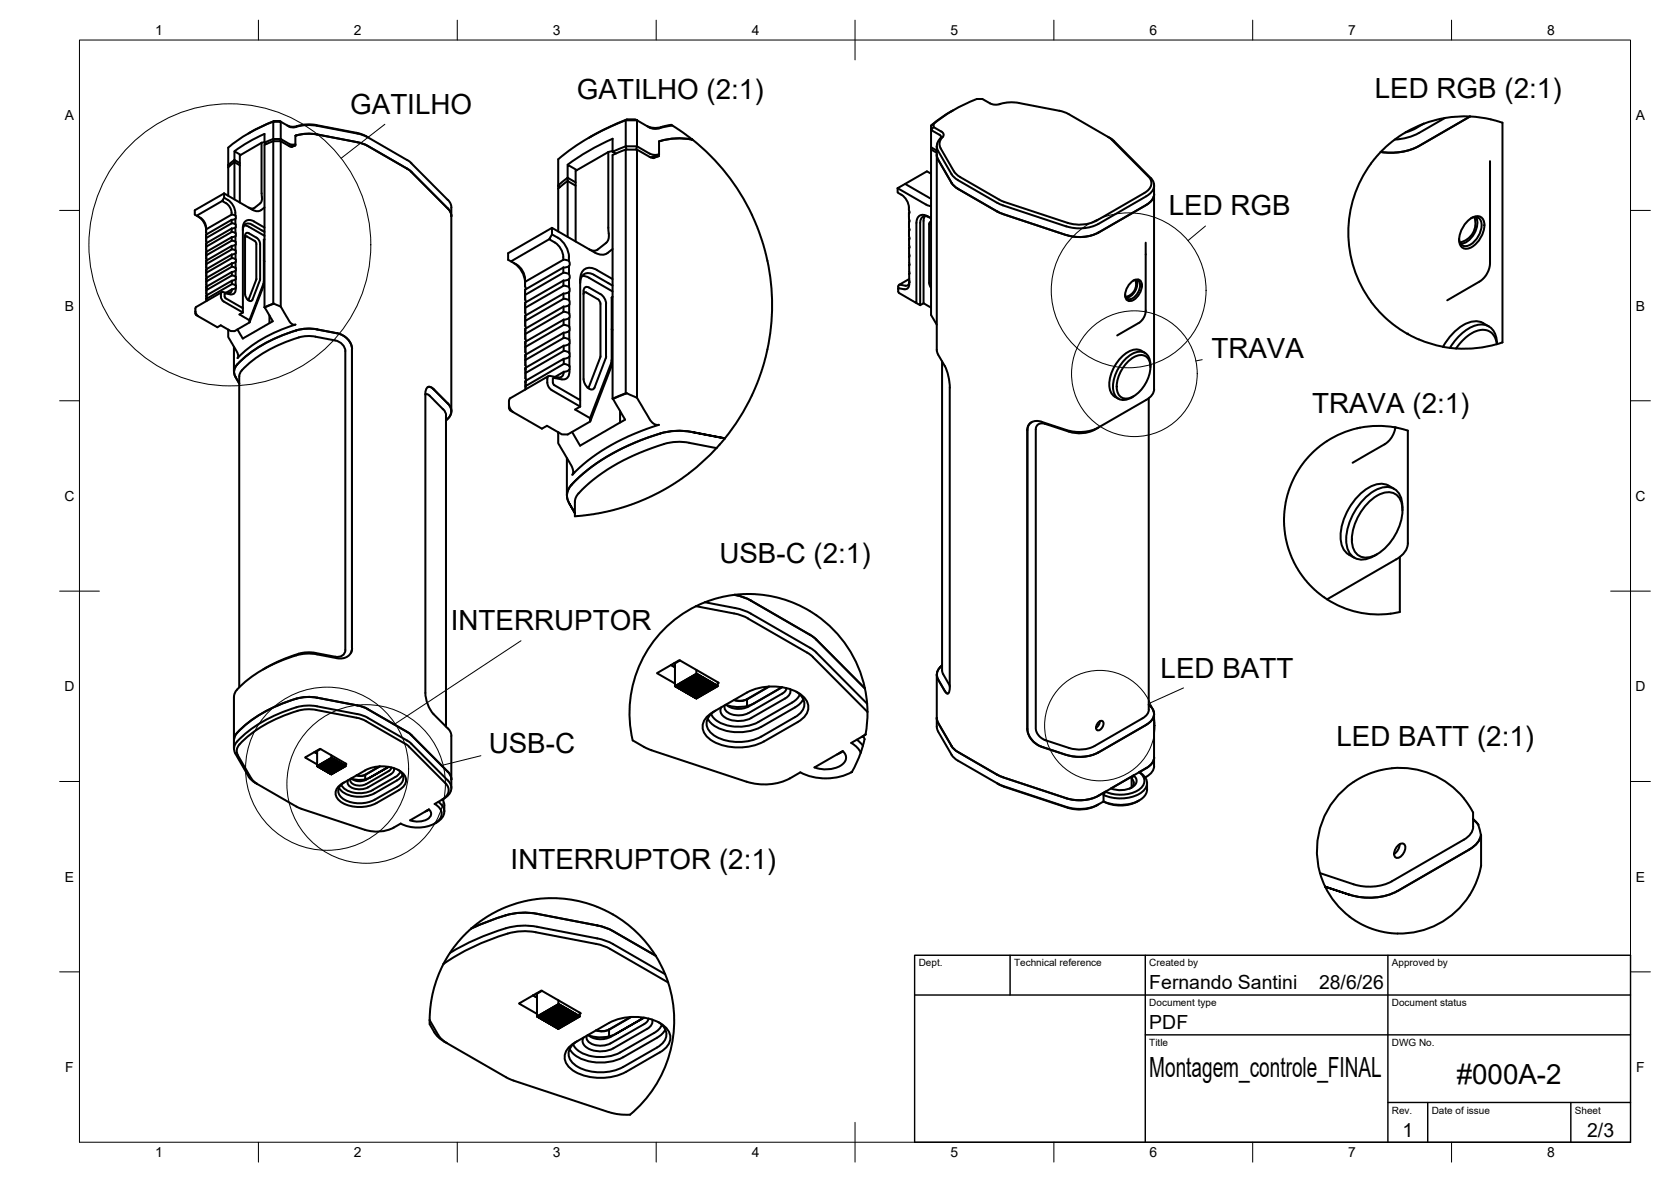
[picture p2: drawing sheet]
<svg xmlns="http://www.w3.org/2000/svg" width="420mm" height="297mm" viewBox="0 0 420 297" stroke-linecap="round" stroke-linejoin="round" font-family="sans-serif">
<!-- layer: Visible -->
<g fill="none" stroke="#000" stroke-width=".51">
<path d="M60.5 38.9l-1.6-.9v2.2M62.9 33.3l-.4 .2M66.5 33.7a38.7 38.7 0 0 0-7.5 4.3M66.5 33.7v2.1M66.5 35.8l.5 .4M66.5 35.7l-.7 .2M68.7 35.5l-2.2 .9v40.8M68.7 30.6a38.6 38.6 0 0 0-11.3 6.5v4.4l1.6-1.3M68.7 35.5h1.9l2.8 1.4 .9-.3M68.7 30.6l.2-.2h1.4l.3 .2zM68.7 30.6v4.3h1.9l-.2 .6M68.7 35.5v40.8"/>
<path d="M68.8 35.5l-.1-.6-2.2 .9M68.9 30.4l-5.9 2.9M70.6 30.6l2.1 1.2a5.2 5.2 0 0 0 3.2-.3l2.3-.1 1.5 .2M70.6 30.6v4.3l2.5 1.4h1.2M70.6 35.5v41.6M72.2 31.5a5.1 5.1 0 0 0 3.9-.1l2.1-.1 1.3 .1 10.7 2.1 2.3 1M74.3 36.3l-1.4 .5M74.3 34.1v2.2M74.3 36.6l-1 .3M74.5 34l-.2 .1M79.7 33.8l11.6 2.3 11.1 6.3M79.7 31.6l10.6 2.1 2.2 .8"/>
<path d="M79.7 33.8l-3-.2-2.2 .4M92.5 34.5l9.9 5.7M154 39l.1 61.3M154 34.9v3.2l.9 .5M154 34.9a57.9 57.9 0 0 0-11.3 6.5M154.1 37.9l-1.1 .3M157.3 37.6h2.9l3.2 1.8a2.27 2.27 0 0 0 2.1-.1l.2-.1M157.3 30.2l.3-.2h2.1l.5 .2zM157.3 37.6v61.2M157.3 37.6l-3.3 1.3M157.5 37.6l-.2-.8-3.3 1.3M157.6 30l-4.6 2-5 2.7"/>
<path d="M159.9 37.6l.3-.8h-2.9v-6.6a57.4 57.4 0 0 0-16.9 9.8v6.6l2.3-1.9M160.2 30.2l3.6 2 .9 .2 1.3-.3M160.2 30.2v6.6l3.6 2 .9 .1 1-.1M160.2 37.6v62.4M162.7 31.7l1.6 .4 1.9-.1M165.7 39.2l-1.5 .5M165.7 38.8l-2.1 .8M166 35.4l-.3 .1v3.3M166.2 32l.3-.1a3.4 3.4 0 0 1 2.6-.3l4.8 3.3M169.1 31.6l-3 .6M173.9 34.9l.2 .2M174.1 35.1a16.7 16.7 0 0 0-8 .3"/>
<path d="M174.1 35.1a53.3 53.3 0 0 1 18.9 52.7M234.1 37.6v41.5l1.4 2.5M234.1 37v.6l1.4 .8M234.1 31.6l.7-.5v.8l-.7 .8zM234.1 32.7l2.4 1.4 .1 .4-.1 .3M234.1 32.7v4.3l1.4 .9M234.8 31.9l1.9 1.1a.84 .84 0 0 1 .3 1.4M235.5 36.7v51.2l.4 1.2M235.5 38.9l.4 1.2M235.9 37.9l3.4 5.9 .8 .9 10.7 6.3M236.3 34.9a2.43 2.43 0 0 0-.4 3M236.4 34.8l-.1 .1"/>
<path d="M237 34.4a2.28 2.28 0 0 0-.5 2.9l3.4 5.8M239.7 27.7l-3.2 2-2.4 1.9M251.5 26.1l-1.2 .2a5.4 5.4 0 0 1-3.3-1.4h-1.4a38 38 0 0 0-10.8 6.2M251.5 26.1l2-.4 2.1 .1 11.8 2.3 1.3 .6 9.9 5.7M278.6 34.4l1 .7M278.6 34.4l.5 .3M279.1 34.7l.8 .5 9.4 9.5a2.76 2.76 0 0 1-1.1 4.6M279.5 35.1l9.2 9.2a2.48 2.48 0 0 1-.9 4.2M347.2 38.2l-1 1.1a29.2 29.2 0 0 0-1.5 36.5M353.4 33.3l-3.5 2.4-2.7 2.5M358 31.1l-2 1.1M358 31.1l-4.6 2.2 2.7-1.1"/>
<path d="M363.3 29.7l-6.5 3.7a14 14 0 0 1-6.1 1.7M363.3 29.7l-2.7 .5-2.6 .9M369.6 29.3l-12.8 7.4a15.5 15.5 0 0 1-9.6 1.5M369.6 29.3a30.7 30.7 0 0 1 7.6 1.4l.6 .1v55.2l-1.4 .5M369.6 29.3h-3.1l-3.2 .4M49.9 54.5l.9 .7 .6 .9 .4 1.6M51.8 57.7v.7M51.8 57.6v.8M51.8 58.4l.2 .5M51.8 59.3h.1M51.8 58.9v1.7M51.8 59.8v.8"/>
<path d="M55.9 50.5l-6.5 3.7a3.4 3.4 0 0 1 2.4 3.4M56.3 48.6v1.1a4.4 4.4 0 0 1 2.9 4.5l-1-.3M56.3 49.7l-.4 .8a3.4 3.4 0 0 1 2.3 3.4M56.3 48.6l-7.3 4.2v1.1l.4 .3M56.3 48.6l7.2 4.1M57.7 41.8l-.3-.3v7.7M58.2 53.9l-6.4 3.7M58.3 56.1l-.1-.8-6.4 3.7v.8M58.3 59.6l-6.5 3.7M58.3 59.6v.9M58.3 56.1l-6.5 3.7M58.3 58.3l.9 .3"/>
<path d="M58.3 56.1l.9 .3M58.9 40.8v9.3M58.9 40.8l1.4 .7M58.9 40.2l.1 .6M58.9 40.2l1.4 .8M59 40.7l-1.6 1.3M59.2 55v1.4M59.2 57.2v1.4M59.2 54.2l.1 .3a.81 .81 0 0 1-1.1 .7M59.2 56.4l.1 .3a.8 .8 0 0 1-1 .7M59.2 59.4v1.4M59.2 59.3l-.9 .3"/>
<path d="M59.2 58.6v.7M61.1 57.8a1.43 1.43 0 0 1 .7-1.5 1.43 1.43 0 0 1 1.6 .2l3.1 1.8M61.4 56.7l.9 .1 4.2 2.5M61.6 59.2v14.7M62.1 59.4l1.9 1.1 .5 .8M62.1 59.4l-.4 .1-.1 .2M62.6 58.6l1.9 1.1M62.6 58.6h-.7l-.3 .6M63.9 55.7l2.6 1.5M63.9 55.7a1.73 1.73 0 0 0-2-.2 1.73 1.73 0 0 0-.8 1.8v20.2l-4.4-2.6-.2-.4M64.5 59.7l.5 .5 .4 1.1-.1 9.1M65.8 48.6v-12.7l-5.5 3.2v11.8"/>
<path d="M65.8 48.6l.1 1a1.65 1.65 0 0 1-.5 1.5l-1.4 1.1a1.32 1.32 0 0 1-1.4 0M66.5 52.1a2.17 2.17 0 0 1-3 .6M102.4 42.4l1 .8M102.4 40.2l1 .8M103.4 43.2l9.2 9.2 .6 .7 .3 1.2M103.4 41l9.2 9.2 .6 .7 .3 1.2M113.5 52.1v51.2M138.8 57.3l10.7 6.1a2.84 2.84 0 0 0 3.3 .2M138.8 57.3v1.6a6.4 6.4 0 0 1 4.2 6.7M138.8 58.9l-.7 1.2a5.2 5.2 0 0 1 3.5 5.2l-9.6 5.5M138.8 57.3l-11 6.3v1.7l.7 .4M140.4 47.4v10.8"/>
<path d="M140.8 47l-.4-.4v.8M142.7 45.5v14M142.7 45.5l2 1.2M142.7 44.7l.1 .8M142.7 44.7l2 1.1M142.7 45.5l-2.3 1.9M145.1 42.8l-2.4-1.4v3.3M225.7 47.3l7.2 4.1 1.2 .4M225.7 47.3v1.1a4.4 4.4 0 0 1 2.8 4.5l.1 .8v-.3M227.6 46.2l6.5 3.7M228.5 53.7l.1 2.2M228.6 55.9v2.2"/>
<path d="M228.6 58v5.9M228.6 59.9v.3M228.7 55.5l-.1 .4M228.7 57.7l-.1 .3M228.7 53.3l-.2 .1M228.7 59.9l-.1 .1M232.5 54.3l-.3 1.2v20.7M233.6 56.3v14.8M233.7 54.6a1.44 1.44 0 0 0-1.6-.1 1.44 1.44 0 0 0-.7 1.5v20.7l-1-.5M234.1 43.7l-1-.6-7.4 4.2M234.1 54.9a2.58 2.58 0 0 0-3-.6l-.4 .4-.3 1.3v20.2l-4.3-2.6M234.1 55.7l-.2 .1-.3 .5"/>
<path d="M235.9 40.1l3.4 5.8 .8 1 10.7 6.3M239.9 43.1l1.4 1.3 10.5 6.1 16.7 5.5a9.7 9.7 0 0 0 7.2-.6l12-6.9M250.8 53.2l1.4 .6M288.2 49.3l-12 7a10.7 10.7 0 0 1-8.1 .6l-15.9-5.3-1.4-.6M290.2 46.6v51.2M290.2 48.8a3.3 3.3 0 0 1-2 2.7l-12 7a10.7 10.7 0 0 1-8.1 .6l-15.9-5.3M368.8 55.7a3.1 3.1 0 0 1 3.5-1.2 3.1 3.1 0 0 1 .7 3.7 6 6 0 0 1-4.2 4.3 1.88 1.88 0 0 1-1.9-2.2 7.1 7.1 0 0 1 1.9-4.6zM369.9 54.8a1.71 1.71 0 0 1 1.9 0 1.71 1.71 0 0 1 .7 1.8 5.7 5.7 0 0 1-4 5.3 1.61 1.61 0 0 1-1.6-1.9M370.7 54.6a4.9 4.9 0 0 1-3.6 6.3M371.1 54.5a5.3 5.3 0 0 1-2.3 6.3l-1.6 .4M374.6 40.5v25.8l-.2 1.3-.8 1.7-1.3 1.3-8.4 4.9M49.1 78.2l.2 .7 .5 .6"/>
<path d="M49.1 77.6v1.2l.3 .4 5.3 3 .8-.4 2.5 1.4h1l3.7-2.2M51.8 60.6l.2 .5M51.8 61.1l6.5-3.7v.9l-6.5 3.7v.8zM51.8 63.6l.1 1.4M51.8 61.4h.1M51.8 62.8l.2 .4M51.9 63.6h.1M51.9 65l.1 .4M51.9 63.3l-.1 .3M51.9 61.1l-.1 .3M51.9 65.5v1.7M51.9 64.2v.8"/>
<path d="M51.9 65.7h.1M51.9 67.2l.1 .4M51.9 67.9h.1M51.9 69.4l.1 .4M51.9 67.7v.2M51.9 65.5v.3M51.9 69.9l6.4-3.7v.8l-6.4 3.7v.9zM51.9 72.1l6.4-3.7v.8l-6.4 3.7zM51.9 70.1h.1M51.9 68.5v.9M51.9 71.6l.1 .4M51.9 72.2h.1"/>
<path d="M51.9 72v1.8M51.9 69.9v.2M51.9 74.4h.1M51.9 74.2l6.4-3.7v.9l-6.4 3.7zM51.9 74.4v1.3M51.9 75.1v.6M51.9 72.9l.1 1.3M51.9 74.2v.2M55.5 73.9a1.8 1.8 0 0 0 .7 1.9l4.9 2.7M55.8 73.4l-6.5 3.7-.2 .5M56 73.4h-.2l-.3 .5M56.5 73.9v.6"/>
<path d="M58.3 61.8v.9l-6.4 3.7v.8M58.3 60.5l-6.5 3.7v-.9M58.3 64.9v-.9l-6.4 3.7v1.7M58.3 61.8l-6.4 3.7M58.3 64.9l-6.4 3.7M58.3 62.7l.9 .2M58.3 60.5h.5a.59 .59 0 0 1 .4 1v2.2M58.3 64.9l.9 .3M58.3 68.3l.9-.3v1.6M58.3 71.4l1 .4M58.3 69.2l1 .4M58.3 72.7l-1.4 .9"/>
<path d="M58.3 72.7a.83 .83 0 0 1-.9 .9l-1.4-.2M59.2 63.7l-.9 .3M59.2 65.9v1.5l-.9-.4M59.2 63.7v1.5M59.2 61.5l-.9 .3M59.2 65.2v.6M59.2 65.8l-.9 .4M59.2 72.4l-.9 .3M59.2 70.2l.1 1.6M59.3 67.3v.7M59.3 69.5v.7l-1 .3M59.3 71.8a1.95 1.95 0 0 1-.9 2.2l-1.8-.3-.1 .2"/>
<path d="M61.1 78.5l-.9 .5 2.5 1.5M61.1 77.5v1M61.6 73.9a1.54 1.54 0 0 0 1.7 1.7l.2-.3M64.5 61.3v8.8M64.5 70.1l-1.9 5.1-.3 .1M65.3 70.4l-1.8 5M66.3 65.6l.2 .1M66.5 60.2h-.2v11.6l-3.6 9.2v-.5l3.6-9.8M66.5 77.2l.1 .1M66.6 77.3l2 3.4-7.6 4.4-1.3-2.3M67.8 79.3v1.9M68.7 76.3l-2.2 .9"/>
<path d="M68.7 76.3h.2M68.9 76.3l.6 .3a2.84 2.84 0 0 1 2 2.1l1.5 2.3 .5 .5 .8 .1a33.9 33.9 0 0 0-14.6 8.4M68.9 76.3l-2.3 .9M129.2 66.1a6.3 6.3 0 0 1 2.8 5.9M129.9 66.5a4.7 4.7 0 0 1 2.1 4.3M132 73.3v2v-1.2M132 72.8l9.6-5.6v1.3l-9.6 5.6zM132 70.8v1.2M132 72l.2 .7M132 73.2h.1M132 72.8v.5M132 76.1l9.7-5.6v1.3l-9.7 5.6z"/>
<path d="M132 76.5l.1 2.1M132 75.3l.2 .7M132.1 76.5h.1M132.1 76.1v.4M132.1 78.6l.1 .6M132.1 79.8v2.1M132.1 77.4v1.2M132.1 79.8h.1M132.1 79.3v.5M138.1 60.1l-9.6 5.6 1.4 .8M141.7 65.3l1.4 .3M141.7 68.5l1.4 .4"/>
<path d="M141.7 73.8v1.3l-9.6 5.6v-1.4M141.7 73.8l-9.6 5.5M141.7 71.8l1.4 .4M141.7 77.1v1.3l-9.6 5.5M141.7 77.1l-9.6 5.5M141.7 75.1l1.4 .4M141.7 78.4l.8 .1 .6 .3M143.1 65.6a1.07 1.07 0 0 1 0 1.3M143.1 70.2l.1 2.4a.94 .94 0 0 1-1.1 1.2h-.4M143.1 66.9v2M143.1 68.9a1.08 1.08 0 0 1 0 1.2M143.1 66.9l-1.4 .3"/>
<path d="M143.1 73.4v2.1M143.1 70.1l-1.4 .4M143.1 75.5l.2 .7-.2 .4M143.1 76.7v2.1M143.1 78.8l.2 .6-.2 .5M143.1 76.6l-1.4 .5M143.1 79.9v2.2M143.1 79.9l-.6 .3-.8 .1M144.7 60.7v-17.8l8.3-4.7v19.1a7.1 7.1 0 0 1-.3 3.4l-.3 .3M146.4 69.4l1.4 .2 6.2 3.6M147.4 73.5l2.9 1.6M147.4 73.5h-.5l-.2 .4"/>
<path d="M148.1 62.6a1.98 1.98 0 0 0 2.2 .1M149.4 69.1l4.6 2.7M149.4 69.1a2.16 2.16 0 0 0-2.5-.2 2.16 2.16 0 0 0-1 2.2M150.3 75.1l.5 .6 .2 .7-.1 13.4M152.4 76.4v13.1M152.4 76.4l-.2-1-.8-1.2-3.2-1.9a.86 .86 0 0 0-1-.1 .86 .86 0 0 0-.5 .9v22.2M152.4 61l-2.1 1.7M154 70.2l-3.9-2.3a2.59 2.59 0 0 0-3-.3 2.59 2.59 0 0 0-1.2 2.7v30.2l-6.5-3.7-.4-.6M154 74.6l-.2 .1v16.6M154 62.6l-1.2 1M226 72.4l1.3 .3M226 72.4l-.1 .2"/>
<path d="M227.6 71.8l-1.3-.3-.4 .2v1.5l.2 .4M228.6 63.8v.7M228.6 62.1v.3M228.6 64.6v2.1M228.6 66.7v4.4M228.6 71.1a1.19 1.19 0 0 1-1.3 1.6M228.6 68.7v.2M228.6 70.9v.1M228.6 70.1l-2.5 1.5M228.6 70.9a.83 .83 0 0 1-.9 .9M228.7 64.3l-.1 .2M228.7 66.5l-.1 .2"/>
<path d="M228.7 62.1h-.1M228.7 68.7h-.1M228.7 70.8l-.1 .1M232.2 76.2l1.9 1.1M232.2 76.2l-.8 .5M233.6 71.1l.5 1.2M284.1 71.3a1.8 1.8 0 0 1 2.7-.7 3.9 3.9 0 0 1-2.8 5.1 1.8 1.8 0 0 1-.9-2.7zM284.9 70.6a1.14 1.14 0 0 1 1.3-.1 1.14 1.14 0 0 1 .5 1.2 3.6 3.6 0 0 1-2.8 3.5 1.1 1.1 0 0 1-1-1.2M285.5 70.4a3.3 3.3 0 0 1-2.5 4.2M285.7 70.4a3.5 3.5 0 0 1-2.5 4.4M288.1 61l-.1 18-.6 1.2-.8 .8-5.7 3.3M344.7 75.8l2.2 2.6 2.3 2.2 2.8 2.2 3.3 1.8a29.3 29.3 0 0 0 7.5 2.5"/>
<path d="M57.4 82.9v.7a3.2 3.2 0 0 0 .9 2.7l1.4 2.4 .2 .5-.2 .8M57.4 82.9h.1M57.5 82.9h-.1M58.8 87.2v6.2M59.2 94.7l1 1.7M59.6 91.6a2.43 2.43 0 0 0-.4 3M79.7 82.8l5 .9M79.7 82.8a12.9 12.9 0 0 0-8 1.2 31.7 31.7 0 0 0-12.1 7.6M84.7 83.7a4.5 4.5 0 0 1 3.8 4M88.5 87.7v75.2M107 99.2l.4-.2 .5 .4 3.5 3.5M107.5 97.3l.7-.1 .8 .6"/>
<path d="M109 97.8l3.6 3.6a2.6 2.6 0 0 1-.4 4.2M109 97.8l.2 .2M109 97.8a1.13 1.13 0 0 0-1.6-.4l-.4 .9v.7v75.1a8.6 8.6 0 0 0 2 5.4l3.9 3.9 .5 .8 .1 .8M132.1 83v2.2M132.1 80.6l.1 1.9M132.1 82.6v.4M132.1 86.3v2.2M132.1 82.6v1.3M132.1 85.9l9.6-5.6v1.3l-9.6 5.6zM132.1 83.9v1.3M132.1 83h.1M132.1 85.2l.1 .6"/>
<path d="M132.1 86.2h.1M132.1 85.9v.4M132.1 89.2l9.6-5.6v1.3l-9.6 5.6v1.3M132.1 89.2v2.6M132.1 87.2l.1 1.9M132.1 89.5h.1M132.1 91.8l.1 .6M132.1 92.4v2.7M132.1 89.2v.3M132.1 95.7l9.7-5.5v1.3l-9.7 5.5zM132.1 96v1.8v-.8M132.1 93.7l.1 1.9"/>
<path d="M132.1 92.7h.1M132.1 96h.1M132.1 95.7v.3M137.9 94.5l-9.6 5.6-.3 .7v1.7l.2 .5 8 4.7 1.3-.7 3.8 2.2h1.4l5.7-3.3M139 95.2v1M139.3 95l1.9 .3M139.3 94.9l-.3 .3M141.7 81.6l.8 .2 .6 .3M141.7 84.9h.5a.96 .96 0 0 1 .9 .4 .96 .96 0 0 1 .1 1.1M141.7 86.9l-9.6 5.5v1.4l9.6-5.6M141.7 86.9v1.3M141.8 88.2l.8 .1 .6 .4"/>
<path d="M141.8 93.4a1.25 1.25 0 0 1-1.5 1.4l-2-.3a.61 .61 0 0 0-.7 .7 2.65 2.65 0 0 0 1.1 2.8l7.2 4.2M141.8 91.5l.8 .1 .6 .4M141.8 93.4l-2.2 1.3M143.1 83.1l.1 2.3M143.1 82.1l.2 .6-.2 .4M143.1 83.1l-.6 .4-.8 .1M143.2 86.4v3.2M143.2 86.4l-.6 .3-.9 .2M143.2 89.6v2.4M143.2 92.9a1.83 1.83 0 0 1-1.9 2.4M143.2 92a.98 .98 0 0 1-.8 1.3l-.6 .1M143.2 89.6l-.6 .4-.8 .2"/>
<path d="M146.7 95.3a2.54 2.54 0 0 0 2.3 2.6l.5-.5M150.9 89.8l-2.8 7.4-.4 .2M152.3 90.1l-2.8 7.3M152.4 89.5l-.1 .5M153.7 91.3l-5.3 13.8v.8l5.3-13.8 .1-.8M153.8 82.7l.2 .2M153.8 90.5l-.1 .7M157.3 98.8h.3M157.3 98.8l-3.3 1.4M157.6 98.8l1 .5a3.2 3.2 0 0 1 2.4 2.1l2.9 4.7 .9 .6 .9 .1a50.4 50.4 0 0 0-21.8 12.5l.2-.9-.3-1-2.4-4.3a4.1 4.1 0 0 1-1-3v-1.5M157.6 98.8l-3.5 1.4M193 87.8l-1.1 4.1-1.1 3.3a53.5 53.5 0 0 1-8.6 15"/>
<path d="M235.9 89.1l1.7 2.9a12.6 12.6 0 0 1 1.2 5.4v75.2v.8l-.3 .8-.6-.1-.3-.5M236.9 90.8v77.6l.1 .8 1.8 3.1M280.3 99.7l.9 .5M283.7 90.8a3.8 3.8 0 0 1 4.6-1.1 4.5 4.5 0 0 1 .5 5.1 8.3 8.3 0 0 1-5.3 5.3 2.47 2.47 0 0 1-2.7-3 9.5 9.5 0 0 1 2.9-6.3zM287.9 88.7a3.6 3.6 0 0 0-5 .2 9.8 9.8 0 0 0-3.8 9.2l.7 1.2 .5 .4M289.3 92.3a3.3 3.3 0 0 0-2.4-3.9 7.2 7.2 0 0 0-5.7 4.1 7.2 7.2 0 0 0-.7 7 2.89 2.89 0 0 0 4.1 .4l.4-.3M290.2 97.8a3.3 3.3 0 0 1-2 2.7M374.3 82a5.4 5.4 0 0 0-7.1 .1 15.2 15.2 0 0 0-4.4 5M376.4 86.5a3.7 3.7 0 0 0-5.8-3.1 11.9 11.9 0 0 0-4.5 4.2l-3.3-.4M376.4 86.5a29.2 29.2 0 0 1-10.3 1.1M376.4 86.5h.1M376.4 86.5a4.2 4.2 0 0 0-4.3-4.9 11.3 11.3 0 0 0-7.5 5.8"/>
<path d="M111.5 102.9l.5 .9 .2 .6-.1 78.2M128 101.7l.4 1.3 .6 .6M140.5 108.7l-.1 .1M142.5 115.1v9.4M145.9 102.2l-1.3 .7 3.8 2.2M145.9 100.5v1.7M154.1 100.3l3.1 5.2-11.3 6.5-2.1-3.5M155.9 103.3v2.9M173.9 108.5l7.5 1.5-7.5-1.5a18.6 18.6 0 0 0-11.1 1.5 46.1 46.1 0 0 0-19.6 12.4 3.5 3.5 0 0 0-.1 3.9M180.2 112.6l-6.9-1.3a15.5 15.5 0 0 0-9.5 1.3 46.2 46.2 0 0 0-18.3 11.4M180.2 112.6a52.2 52.2 0 0 1-12 9.8l-5.7 2.9-5.8 2.2-5.7 1.4-6.5 .8 .1-4 .3-.9 .6-.8M181.4 110l.8 .2"/>
<path d="M182.2 110.2l-2 2.4M259.4 106.1l-.8 .7-.3 1v75.6l.3 1.2 .8 1.3 1.3 1.2 1.2 .6M261.9 106a2.42 2.42 0 0 0-3.6 2.1v75.1a5.3 5.3 0 0 0 3.6 4.4M276.1 107.5a8.4 8.4 0 0 1-7.3 1l-6.7-2.1a1.47 1.47 0 0 0-1.7 1.5l.1 75.4 .6 1.5 1.3 1 6.4 2.2a8.5 8.5 0 0 0 6.4-.5l12.1-7M288.2 100.5l-12 6.9a10.5 10.5 0 0 1-8.1 .7l-6.2-2.1M288.8 100.1l.1 78.2-.4 1.2-1.2 1M350.8 107.4a23.8 23.8 0 0 0-9.1 .1 24.1 24.1 0 0 0-8.4 3.6l-2.8 2.2-2.3 2.4-1.7 2.3-1.3 2.5-1.2 2.9-.7 2.7-.4 3.1v3.4a23.7 23.7 0 0 0 10.8 18 23.7 23.7 0 0 0 16 3.6M350.8 107.4l-.5 1.8-1.4 1.9-8.8 5.2M350.8 107.4l3.2 .8v28.3M144.5 128.9l-1.5-2.5 1.5 2.5M343.8 126.6a7.6 7.6 0 0 1 5.9-2.9 3.9 3.9 0 0 1 2.9 4.5 13.8 13.8 0 0 1-7.3 11.5 3.6 3.6 0 0 1-5.3-3.1 13.5 13.5 0 0 1 3.8-10zM350.5 122.9a5.5 5.5 0 0 0-7.3 .2 15.4 15.4 0 0 0-6.1 12.7 4.9 4.9 0 0 0 3.5 4.4"/>
<path d="M352 140v13.8l-2.3 .4M352.6 128.3a5.4 5.4 0 0 0-2.4-5.6 5.8 5.8 0 0 0-5.6 1.3 15.3 15.3 0 0 0-6 12.8 4 4 0 0 0 5.9 3.4l1.8-.9M354 136.5a5 5 0 0 1-2.9 4.1l-17.4 10M175 152.3l10.2 2 2.9 1.1M177.3 151.3l8.2 1.6 2.3 .8 15.8 9.1M177.3 151.3a29.9 29.9 0 0 0-18.2 34.8l4.3 2.3 24.3 8.1M184.6 149.5l3-.2a30 30 0 0 1 29.9 23.7M184.6 149.5a29.9 29.9 0 0 0-7.3 1.8M184.6 149.5a12.5 12.5 0 0 1 4.2 1.4l15.9 9.3 12.8 12.8M188.1 155.4l14.9 8.6 1.4 1.1M58.8 175.1v13.1M59.6 173.3l-.5 .7-.3 1.1"/>
<path d="M66.9 167.8l-.7 .4M79.7 175.3l11.6 2.3 11.1 6.3M79.7 177.5l10.6 2 2.2 .9M79.7 177.5a12.9 12.9 0 0 0-8 1.2 31.7 31.7 0 0 0-12.1 7.6M79.7 175.3a13.1 13.1 0 0 0-8 1.2 31.7 31.7 0 0 0-12.1 7.7M79.7 164.4a12.9 12.9 0 0 0-8 1.3 31.7 31.7 0 0 0-12.1 7.6M84.3 165l-5-.9a11.1 11.1 0 0 0-6.8 1.1l-5.6 2.6M84.3 165a1.91 1.91 0 0 0 2.5-1.7v-75.1a2.97 2.97 0 0 0-2.5-2.6l-5-1a10.7 10.7 0 0 0-6.9 1.1 27.3 27.3 0 0 0-12.1 8.1l-.1 .7v78.2M88.5 162.9l-.3 1.2M88.5 162.9a2.87 2.87 0 0 1-3.8 2.5l-5-.9M168.7 167.1l1 .6M169.4 166.7l.3 .2"/>
<path d="M169.7 171.8l-4.5-2.6 5.6-3.3 9.9 5.7-.2 .2M169.8 172.4h.1M169.8 172.4l5.4-3.1zM170.1 172.5v.1M170.1 172.6l5.4-3.1zM170.3 172.7h.1M170.3 172.7l5.4-3.1zM170.5 172.8l.1 .1M170.6 172.9l5.4-3.2zM170.8 173h.1M170.8 173l5.4-3.1zM171 166l-1.3 .7v5.7"/>
<path d="M171 173.1h.1M171.1 173.1l5.3-3.1zM171.3 173.3h.1M171.3 173.3l5.4-3.1zM171.5 173.4h.1M171.6 173.4l5.4-3.1zM171.8 173.6h.1M171.8 173.6l5.4-3.1zM172 173.7h.1M172.1 173.7l5.3-3.1zM172.3 173.8h.1M172.3 173.8l5.4-3z"/>
<path d="M172.5 174h.1M172.6 174l5.3-3.1zM172.8 174.1h.1M172.8 174.1l5.4-3.1zM173 174.3h.1M173.1 174.3l5.3-3.1zM173.3 174.4h.1M173.3 174.4l5.4-3.1zM173.5 174.5v.1M173.5 174.6l5.4-3.1zM173.8 174.7h.1M173.8 174.7l5.4-3.1z"/>
<path d="M174 174.8h.1M174.1 174.8l5.3-3zM174.3 175h.1M174.3 175l5.4-3.1zM174.5 175.1h.1M174.5 175.1l5.4-3.1zM174.8 175.3h.1M174.8 175.3l5.4-3.1zM175 175.4h.1M175 175.4l5.4-3.1zM175.1 168.3v1M175.1 169.3l-5.4 3.2"/>
<path d="M175.2 169.3l-5.5 3.2M175.2 169.4l.1 .1M175.5 169.5l-5.6 3M175.5 169.6h.1M175.7 169.6l-5.6 3.1M175.7 169.7l.2 .1M176 169.7l-5.6 3.1M176 169.8l.1 .1M176.2 169.9l-5.6 3.1M176.2 170l.1 .1M176.4 170l-5.5 3.1M176.5 170.1l.1 .1"/>
<path d="M176.7 170.2l-5.6 3M176.7 170.3h.1M177 170.3l-5.6 3.1M177 170.4l.1 .1M177.2 170.5l-5.6 3M177.2 170.6h.1M177.4 170.6l-5.5 3.1M177.5 170.7l.1 .1M177.7 170.8l-5.6 3M177.7 170.8l.1 .1M177.9 170.9l-5.6 3.1M178 171l.1 .1"/>
<path d="M178.2 171l-5.6 3.1M178.2 171.1l.1 .1M178.4 171.2l-5.6 3.1M178.5 171.3l.1 .1M178.7 171.3l-5.6 3.1M178.7 171.4l.1 .1M178.8 179.4a7.1 7.1 0 0 0 6.6 3.2l3.2-.3 2.1-.9M178.9 171.5l-5.6 3M179 171.6h.1M179.2 171.6l-5.6 3.1M179.2 171.7l.1 .1M179.3 178.9l8.5-4.9a13.8 13.8 0 0 1 13.7 .6 3.6 3.6 0 0 1 0 6.2l-.9 .6"/>
<path d="M179.3 178.9a4.1 4.1 0 0 0-2.5 4.8 8 8 0 0 0 6.6 4 14 14 0 0 0 8.7-1.4l8.5-4.9M179.4 171.8l-5.6 3M179.5 171.9h.1M179.7 171.9l-5.6 3M179.7 172h.1M179.9 172l-5.6 3.1M180 172.1l.1 .1M180.2 172.2l-5.6 3M180.2 172.3h.1M180.4 172.3l-5.6 3.1M180.5 171.5v.9l-5.4 3.1M182.3 177.2a1.87 1.87 0 0 0 1.7 2.3l1.9 .3 1.2-.2 1.1-.4"/>
<path d="M187.8 175.8v1.6M189.6 176.7a8.8 8.8 0 0 1-7 .4M193.3 172.6l-5.9 3.3-1.7 .2-1.1-.2M193.4 172.5l-6 3.4-1.7 .3-1.1-.3M196.6 172.7l-8.4 4.9a5.2 5.2 0 0 1-5.6-.5M197.8 172.9l-.5 .9-.6 .5-8.5 4.9M198.7 173.2a2.06 2.06 0 0 1-1.3 2.3l-8.5 4.9a6.6 6.6 0 0 1-7.3-.7 1.65 1.65 0 0 1-.2-1.9M199.2 176.6l-8.5 4.8M200.2 173.8a3.3 3.3 0 0 1 .5 5.9l-9.3 5.4a12.3 12.3 0 0 1-12.2-.5 3.2 3.2 0 0 1-.1-5.4l.8-.6M201.1 174.5l-.7 1.1-1.2 .9M202 175.7l-.5 .8-1.1 1-9 5.2a12.4 12.4 0 0 1-12.1-.5l-1.4-1.6M203.7 162.8l1.6 1.2 12.7 12.9"/>
<path d="M204.4 165.1l13.7 13.8M217.5 173l.5 3.2 .1 2.7M218.1 178.9l-.1 2.8-.4 2.9-3.6 2.1 1.5 1.1 .9 1.3M235.5 169.6v13l.4 1.2M235.9 170.8l1.7 2.8M236.9 167.2a2.92 2.92 0 0 0-1 3.6 2.48 2.48 0 0 1 .4-3.1M237.6 173.6l.4 .5 .3 .2M288.8 177.1l.5 .4M288.8 177l.5 .5M289.3 177.5a2.75 2.75 0 0 1-1.1 4.6 2.77 2.77 0 0 0 1.1-4.6zM290.2 179.4v13.1M59.2 189.4l3.4 5.8 .8 1 11.1 6.5 1.3 .6"/>
<path d="M59.6 184.2l-.5 .7-.3 1.1M59.6 186.3a2.43 2.43 0 0 0-.4 3.1M59.8 189.8l3.6 6.1 1.2 1.1M79.1 189l.6 .4M79.5 188.7l.2 .1M79.7 192.1l-3-1.7 3.8-2.2 6.6 3.8-.2 .1M79.8 192.5h.1M79.8 192.5l3.6-2zM80 192.6h.1M80 192.6l3.6-2.1zM80.1 192.7h.1M80.2 192.7l3.5-2z"/>
<path d="M80.3 192.8h.1M80.3 192.8l3.6-2.1zM80.5 192.9h.1M80.5 192.9l3.6-2.1zM80.6 188.2l-.9 .5v3.8M80.6 193h.1M80.6 193l3.6-2.1zM80.8 193.1h.1M80.8 193.1l3.6-2.1zM81 193.2h.1M81 193.2l3.6-2.1zM81 193.3h.1"/>
<path d="M81.1 193.3h.1M81.1 193.3l3.6-2.1zM81.3 193.4h.1M81.3 193.4l3.6-2.1zM81.4 193.5h.1M81.5 193.5l3.5-2.1zM81.6 193.6h.1M81.6 193.6l3.6-2.1zM81.8 193.7h.1M81.8 193.7l3.6-2.1zM81.9 193.7l.1 .1M82 193.8l3.6-2.1z"/>
<path d="M82.1 193.9h.1M82.1 193.9l3.6-2.1zM82.3 193.9v.1M82.3 194l3.6-2.1zM82.4 194h.1M82.5 194l3.5-2zM82.6 194.1h.1M82.6 194.1l3.6-2zM82.8 194.2h.1M82.8 194.2l3.6-2zM82.9 194.3h.1M83 194.3l3.6-2z"/>
<path d="M83.1 194.4h.1M83.1 194.4l3.6-2zM83.3 194.5h.1M83.3 194.5l3.6-2zM83.3 189.8v.7M83.3 190.5l-3.5 2M83.4 190.5l-3.6 2M83.4 190.5l.1 .1M83.5 190.5l-3.7 2.1M83.5 190.5h.1M83.6 190.6l.1 .1M83.7 190.7l-3.7 2"/>
<path d="M83.8 190.7v.1M83.9 190.7l-3.7 2.1M83.9 190.8h.1M84.1 190.8l-3.8 2.1M84.1 190.9l.1 .1M84.3 191l-.1-.1-3.7 2.1M84.4 191l-3.7 2.1M84.4 191.1h.1M84.5 191.1l-3.7 2.1M84.5 191.1h.1M84.6 191.2h.1M84.7 191.2l-3.6 2.1"/>
<path d="M84.8 191.3h.1M84.9 191.3l-3.7 2.1M84.9 191.4h.1M85 191.4l-3.7 2M85.1 191.5l.2 .1M85.2 191.5l-3.7 2.1M85.2 198a6.5 6.5 0 0 0 7 2.1l2-.8M85.4 191.6l-3.7 2M85.4 191.7h.1M85.6 191.7l-3.8 2M85.6 191.8h.1M85.7 191.8l-3.7 2"/>
<path d="M85.7 191.9h.1M85.9 191.9l-3.8 2M85.9 191.9l.1 .1M86 191.9l-3.7 2.1M86 191.9v.1M86.1 192.1h.1M86.2 192.1l-3.7 2M86.2 192.1l.1 .1M86.3 192.1l-3.6 2.1M86.3 192.1l.1 .1M86.4 192.2l.1 .1M86.5 196.6a2.31 2.31 0 0 0-1.5 2.2 2.31 2.31 0 0 0 1.7 2.2 8.4 8.4 0 0 0 7.5 0"/>
<path d="M86.6 192.3l-3.8 2M86.6 192.3v.1M86.7 192.3l-3.7 2.1M86.7 192.3v.1M86.7 192.4l.1 .1M86.9 192.5l-3.8 2M86.9 192.5l-3.6 2.1M86.9 191.9v.6M88.1 195.7a1.47 1.47 0 0 0 1.6 1.7l1.5-.1 .9-.3M91.9 194.7l-1.3 .3-1-.2M92.5 180.4l9.9 5.7M93 195.4l4.7-2.7-5.6 3.2a3.5 3.5 0 0 1-3.8-.3"/>
<path d="M93 195.4l-1.9 .6h-1.4l-1.3-.3M95.4 192.6l-3.9 2.2-.9 .2-.9-.2M95.5 192.6l-3.6 2.1-.1 1.2M98.4 192.9l-.2 .5-.5 .4-5.6 3.2M99.1 193a1.32 1.32 0 0 1-.9 1.6l-5.7 3.3a4.3 4.3 0 0 1-4.9-.7l-.2-.7 .1-.4M99.4 195.3l-5.7 3.2a6.7 6.7 0 0 1-7.7-.9l-.2-.4M99.9 197.7l-5.7 3.3M99.9 196.1l-5.7 3.3M100.1 193.5a2.28 2.28 0 0 1 1.3 2.2 2.28 2.28 0 0 1-1.5 2M100.3 198.5a2.6 2.6 0 0 0 1.8-2.4 2.6 2.6 0 0 0-1.8-2.5 9.5 9.5 0 0 0-8.5 0l-5.7 3.3a2.59 2.59 0 0 0-1.7 2.4 2.59 2.59 0 0 0 1.7 2.5 9.5 9.5 0 0 0 8.6 0l5.6-3.2M100.7 193.9l-.4 .6-.9 .8M101.2 194.7l-.6 .9-.7 .5"/>
<path d="M101.9 186.9l1 .7 9.1 9.3M101.9 186.9l-10.8-6.1-11.6-2.4a11.8 11.8 0 0 0-7.5 1.2 29.1 29.1 0 0 0-12.1 7.9 2.12 2.12 0 0 0-.1 2.3M102.4 186.1l1 .8M102.4 183.9l1 .8M103.4 184.7l9.2 9.2 .8 1.2 .1 .8M103.4 186.9l9.2 9.2a2.76 2.76 0 0 1-1.1 4.7l-2.2 1.2a2.6 2.6 0 0 1 1.8 2.5 2.6 2.6 0 0 1-1.8 2.4 9.5 9.5 0 0 1-8.5 .1M112 196.8a2.48 2.48 0 0 1-.9 4.2M113.5 185v13M204.8 192.8l7.1-4a2.09 2.09 0 0 1 .8 2 2.09 2.09 0 0 1-1.5 1.7 8.1 8.1 0 0 1-6.4 .3zM211.6 189l-.5 .2M211.9 188.8l-1.4 .8M214.2 194h.1"/>
<path d="M214.2 194l-.2 .1M214.2 194a14.2 14.2 0 0 1-13 .1 14.8 14.8 0 0 1-10.4 3l-3.1-.7M215.4 185.9l1.6 1.5M216.4 189.2l-2.2 4.8M217 185l.4 .8M217.4 185.8l-1 3.4M217.7 184.5l-1 .7M235.5 180.4l.4 1.2M235.9 181.7l3.4 5.8 .8 .9 10.7 6.3M235.9 183.8l3.6 6.2 1.4 1.2 10.9 6.3 16.7 5.5a9.6 9.6 0 0 0 7.2-.6M250.8 194.7l1.4 .6 15.9 5.3a10.7 10.7 0 0 0 8.1-.6M250.8 196.9l1.4 .6 15.9 5.3a10.7 10.7 0 0 0 8.1-.6"/>
<path d="M261.9 187.7l6.2 2a10.7 10.7 0 0 0 8.1-.6M261.9 187.7l.3 .1M276.2 189.1a10.5 10.5 0 0 1-8.1 .6M276.2 181.5a.69 .69 0 0 1 1.2-.1 1.61 1.61 0 0 1-1.5 2.1 1.48 1.48 0 0 1 .3-2zM276.5 181.3l-.1 .7-.8 .9M277.5 199.8v1.6M277.9 199l-.4 .8M277.9 199l-1.7 1M277.9 199a9.2 9.2 0 0 0 8.8-.8 2.4 2.4 0 0 0-.3-4.1l.3 .1a2.88 2.88 0 0 1 1.6 2.7 2.88 2.88 0 0 1-1.8 2.6 10.6 10.6 0 0 1-9 .3M279.3 198.1l5.7-3.2a1.68 1.68 0 0 1 .8 1.6 1.68 1.68 0 0 1-1.2 1.4 6.5 6.5 0 0 1-5.3 .2zM284.5 195.7v2.2l-.5 .3M284.5 195.7a1.36 1.36 0 0 1-.2 2.3"/>
<path d="M285 194.9l-.5 .8M288.2 182.1l-12 7M288.4 196.8v1.6M288.4 198.4a4.4 4.4 0 0 1-3.8 3.5 10.9 10.9 0 0 1-7.1-.5M290.2 190.3a3.3 3.3 0 0 1-2 2.7l-12 7M290.2 192.5a3.5 3.5 0 0 1-2.2 2.9M340.3 196.5a20.8 20.8 0 0 0-7.1 26.3M350 193.1l-2.7 .4-2.5 .8-2.2 .9-2.3 1.3M350 193.1a20.8 20.8 0 0 1 18.1 7.5M75.8 203.3l16 5.2M99 208a9.5 9.5 0 0 1-7.2 .5M100.8 207l-1.8 1"/>
<path d="M103.1 206.1l4.7-2.7a1.41 1.41 0 0 1-.4 2.5l-1.7 .5h-1.3zM107.6 203.6l-.3 .1M107.8 203.4l-.9 .6M110.2 201.5a2.81 2.81 0 0 1 1.5 2.8 2.81 2.81 0 0 1-1.9 2.4l-.5 .3M111.3 200.9l.2 .4a4.6 4.6 0 0 1 .2 2.7M277.5 201.4l-1.8 1M286 201.4a9.5 9.5 0 0 1-8.6 0M286.4 201.2l-.4 .2M351.6 212.4a1 1 0 0 1 1.3-.3 1 1 0 0 1 .4 1.3l-.4 1a1.63 1.63 0 0 1-2.1 1 2.4 2.4 0 0 1 .8-3zM351.9 212.2l-.4 1.4-1 1M368.1 200.6l2.3 3.6v3.6M370.4 205.8l.7 .7-.7-.7"/>
<path d="M370.4 207.7a3.9 3.9 0 0 1-2.3 3.3l-18.1 10.5a12.7 12.7 0 0 1-9.7 .7l-8.4-2.8M371.1 206.5l.6 .7M371.7 207.2l.7 2.7M371.7 207.2h.1M372.4 209.9v7.7l-1.3 4.3-1.6 3.1M372.4 209.8l-.7 1.7-1.5 1.5-18.8 10.9a15.9 15.9 0 0 1-12.1 .9M372.4 209.8h.1M113.1 239.5a54.8 54.8 0 0 1 16.6-6.8l2.7-.1 1.8 .2 17.8 3.5 2.1 .9 13.1 7.6M118.5 233.3l-2.5 2.5-2 2.4-2.5 4.1M118.5 233.3l4.2-1.8a21.7 21.7 0 0 1 11.5-2l17.8 3.5 2.1 1 10.7 6.2M150.2 227.9l3.9 1.9M150.2 227.9a31 31 0 0 0-24.2 .6l-3.7 2-3.8 2.8"/>
<path d="M154.1 229.8a30.8 30.8 0 0 1 13.1 15M333.2 222.8l6.1 2.1-6.1-2.1M333.2 222.8h.1M333.2 222.8a20.8 20.8 0 0 0 6.1 7.5M369.5 225a20.9 20.9 0 0 1-23.7 8.7l-3.4-1.4-3.1-1.9M111.5 242.2a53.5 53.5 0 0 1 18.4-8.1l2.4-.1 2.4 .3 17 3.4 1.7 .7 14.6 8.5M111.5 242.2a30.8 30.8 0 0 0-3.5 14.1M134 250.1l1 .6M134.7 249.7l.3 .2M135 254.8l-4.5-2.6 5.6-3.3 9.9 5.7-.2 .2M135.1 255.4h.1M135.1 255.4l5.4-3.1z"/>
<path d="M135.4 255.6h.1M135.4 255.6l5.4-3.1zM135.6 255.7h.1M135.6 255.7l5.4-3.1zM135.8 255.8l.1 .1M135.9 255.9l5.4-3.1zM136.1 256h.1M136.1 256l5.4-3.1zM136.3 249l-1.3 .7v5.7M136.4 256.1v.1M136.4 256.2l5.4-3.1zM136.6 256.3h.1"/>
<path d="M136.6 256.3l5.4-3.1zM136.8 256.4h.1M136.9 256.4l5.4-3zM137.1 256.6h.1M137.1 256.6l5.4-3.1zM137.3 256.7h.1M137.4 256.7l5.3-3.1zM137.6 256.8v.1M137.6 256.9l5.4-3.1zM137.8 257h.1M137.9 257l5.3-3.1zM138.1 257.1v.1"/>
<path d="M138.1 257.2l5.4-3.2zM138.3 257.3h.1M138.4 257.3l5.3-3.1zM138.6 257.4h.1M138.6 257.4l5.4-3.1zM138.8 257.6h.1M138.9 257.6l5.3-3.1zM139.1 257.7h.1M139.1 257.7l5.4-3.1zM139.3 257.9h.1M139.4 257.9l5.3-3.1zM139.6 258h.1"/>
<path d="M139.6 258l5.4-3.1zM139.8 258.1v.1M139.8 258.2l5.4-3.1zM140.1 258.3h.1M140.1 258.3l5.4-3.1zM140.3 258.4v.1M140.3 258.5l5.4-3.2zM140.4 251.4v1M140.4 252.4l-5.4 3.1M140.5 252.3l-5.5 3.2M140.5 252.4l.2 .1M140.8 252.5l-5.6 3.1"/>
<path d="M140.8 252.6l.1 .1M141 252.6l-5.6 3.1M141.1 252.7l.1 .1M141.2 252.7l-5.5 3.1M141.2 252.7l.1 .1M141.3 252.9h.1M141.5 252.9l-5.6 3.1M141.5 253l.1 .1M141.8 253.1l-5.6 3M141.8 253.2h.1M142 253.2l-5.6 3.1M142 253.3l.2 .1"/>
<path d="M142.3 253.4l-5.6 3M142.3 253.4l.1 .1M142.5 253.5l-5.6 3M142.5 253.6h.1M142.7 253.6l-5.5 3.1M142.8 253.7l.1 .1M143 253.8l-5.6 3M143 253.9h.1M143.2 253.9l-5.6 3.1M143.3 254l.1 .1M143.5 254l-5.6 3.1M143.5 254.2h.1"/>
<path d="M143.7 254.2l-5.5 3.1M143.8 254.3l.1 .1M144 254.3l-5.6 3.1M144 254.5h.1M144.2 254.5l-5.6 3M144.3 254.6h.1M144.5 254.6l-5.6 3.1M144.5 254.7l.1 .1M144.7 254.8l-5.6 3M144.8 254.9h.1M145 254.9l-5.6 3.1M145 255l.1 .1"/>
<path d="M145.2 255.1l-5.6 3M145.3 255.2h.1M145.5 255.2l-5.6 3.1M145.5 255.3l.1 .1M145.7 255.3l-5.6 3.1M145.8 254.5v.9l-5.4 3.2M153.1 258.7l-1.5 .4-1.7-.2M153.1 258.8v1.6M154.9 259.8l7-4.1-8.4 4.9M154.9 259.8a8.8 8.8 0 0 1-6.9 .4M158.6 255.6l-5.5 3.1M158.7 255.6l-6 3.4-1.7 .2-1.1-.3"/>
<path d="M162 257.3l-8.5 4.9a5.1 5.1 0 0 1-5.7-.6l-.3-.9 .1-.4M162.7 258.6l-8.5 4.8a6.6 6.6 0 0 1-7.3-.7 1.66 1.66 0 0 1-.2-1.9M163.1 256l-.4 .8-.7 .5M164 256.2a2.06 2.06 0 0 1-1.3 2.4M165.6 256.9a3.3 3.3 0 0 1 .4 5.8l-9.3 5.4M166.4 257.5l-.4 .8-1 1-9 5.2M167.2 244.8a30.8 30.8 0 0 1-8.8 35.3 14.9 14.9 0 0 1-5.3-.6l-24-7.9-1.9-.9M167.3 258.7l-.5 .8-1.1 1-9 5.2M111.7 261.7l15.5 9M111.7 261.7l-1.5-1a10.1 10.1 0 0 1-2.2-3.3v-1.1l2.4 4.2 1.1 1 .9 .6M143 263.2l1.6-1.2 8.5-4.9a13.8 13.8 0 0 1 13.7 .6 3.6 3.6 0 0 1 0 6.2l-9.4 5.5a13.8 13.8 0 0 1-13.7-.6 3.5 3.5 0 0 1-.7-5.6zM143.2 263.6a8.5 8.5 0 0 0 7.6 3.4l3.6-.4 2.3-.9"/>
<path d="M144.1 262.4a7.1 7.1 0 0 0 6.6 3.2l3.2-.3 2.1-.8M145.2 261.6a3.3 3.3 0 0 0-2.2 2.8 3.3 3.3 0 0 0 1.5 3.2 12.3 12.3 0 0 0 12.2 .5M147.9 260.1a5.2 5.2 0 0 0 5.6 .5"/>
</g>
<circle cx="353.8" cy="83.8" r=".25" fill="#000"/>
<!-- layer: BORDER -->
<g fill="none" stroke="#000" stroke-width=".25">
<path d="M20 10.1h390v276.9h-390zM65 5.1v5M115 5.1v5M165 5.1v5M215 5.1v10M265 5.1v5M315 5.1v5M365 5.1v5M15 52.9h5M410 52.9h5M15 100.7h5M410 100.7h5"/>
<path d="M15 148.6h10M405 148.6h10M15 196.4h5M410 196.4h5M15 244.2h5M410 244.2h5M65 287v5M115 287v5M165 287v5M215 282.1v9.9M265 287v5M315 287v5"/>
<path d="M365 287v5"/>
</g>
<!-- layer: TITLEBLOCK -->
<path d="M230 240.1h180v46.9h-180zM230 250h180M254 240.1v9.9M288 240.1v46.9M349 240.1v46.9M288 260.1h122M349 277.1h61M359 277.1v9.9M395 277.1v9.9" fill="none" stroke="#000" stroke-width=".36"/>
<!-- layer: Detail Boundary -->
<g fill="none" stroke="#000" stroke-width=".25">
<path d="M96.8 31.2l-11 8.6M303.1 56.8l-4.4 3.7M302.3 90.4l-1.6 .3M131 161l-31.7 20.9M297.6 172.9l-8.4 3.8M120.9 189.9l-9.5 2.4"/>
<circle cx="57.8" cy="61.5" r="35.4"/>
<circle cx="283.8" cy="73" r="19.5"/>
<circle cx="285.2" cy="93.9" r="15.8"/>
<circle cx="82.2" cy="193.2" r="20.5"/>
<circle cx="92.1" cy="197" r="19.9"/>
<circle cx="276.5" cy="182.3" r="13.9"/>
</g>
<g font-size="7">
<text x="88.1" y="28.6">GATILHO</text>
<text x="145.1" y="24.8">GATILHO (2:1)</text>
<text x="345.7" y="24.6">LED RGB (2:1)</text>
<text x="293.9" y="54.1">LED RGB</text>
<text x="304.6" y="90">TRAVA</text>
<text x="329.9" y="103.8">TRAVA (2:1)</text>
<text x="180.9" y="141.4">USB-C (2:1)</text>
<text x="113.3" y="158.4">INTERRUPTOR</text>
<text x="291.8" y="170.4">LED BATT</text>
<text x="122.9" y="189.2">USB-C</text>
<text x="336.1" y="187.4">LED BATT (2:1)</text>
<text x="128.4" y="218.3">INTERRUPTOR (2:1)</text>
<text x="289" y="270.6">Montagem_controle_FINAL</text>
<text x="366.3" y="272.3">#000A-2</text>
</g>
<g font-size="4.9">
<text x="289" y="248.5">Fernando Santini</text>
<text x="331.7" y="248.5">28/6/26</text>
<text x="289" y="258.6">PDF</text>
<text x="352.6" y="285.7">1</text>
<text x="399.1" y="285.7">2/3</text>
</g>
<g font-size="3.5">
<text x="39" y="8.8">1</text>
<text x="89" y="8.8">2</text>
<text x="139" y="8.8">3</text>
<text x="189" y="8.8">4</text>
<text x="239" y="8.8">5</text>
<text x="289" y="8.8">6</text>
<text x="339" y="8.8">7</text>
<text x="389" y="8.8">8</text>
<text x="16.3" y="30.2">A</text>
<text x="411.3" y="30.2">A</text>
<text x="16.3" y="78">B</text>
<text x="411.3" y="78">B</text>
<text x="16.2" y="125.9">C</text>
<text x="411.2" y="125.9">C</text>
<text x="16.2" y="173.7">D</text>
<text x="411.2" y="173.7">D</text>
<text x="16.3" y="221.6">E</text>
<text x="411.3" y="221.6">E</text>
<text x="16.4" y="269.4">F</text>
<text x="411.4" y="269.4">F</text>
<text x="39" y="290.8">1</text>
<text x="89" y="290.8">2</text>
<text x="139" y="290.8">3</text>
<text x="189" y="290.8">4</text>
<text x="239" y="290.8">5</text>
<text x="289" y="290.8">6</text>
<text x="339" y="290.8">7</text>
<text x="389" y="290.8">8</text>
</g>
<g font-size="2.5">
<text x="231" y="242.9">Dept.</text>
<text x="255" y="242.9">Technical reference</text>
<text x="289" y="242.9">Created by</text>
<text x="350" y="242.9">Approved by</text>
<text x="289" y="252.8">Document type</text>
<text x="350" y="252.8">Document status</text>
<text x="289" y="262.9">Title</text>
<text x="350" y="262.9">DWG No.</text>
<text x="350" y="279.9">Rev.</text>
<text x="360" y="279.9">Date of issue</text>
<text x="396" y="279.9">Sheet</text>
</g>
</svg>
